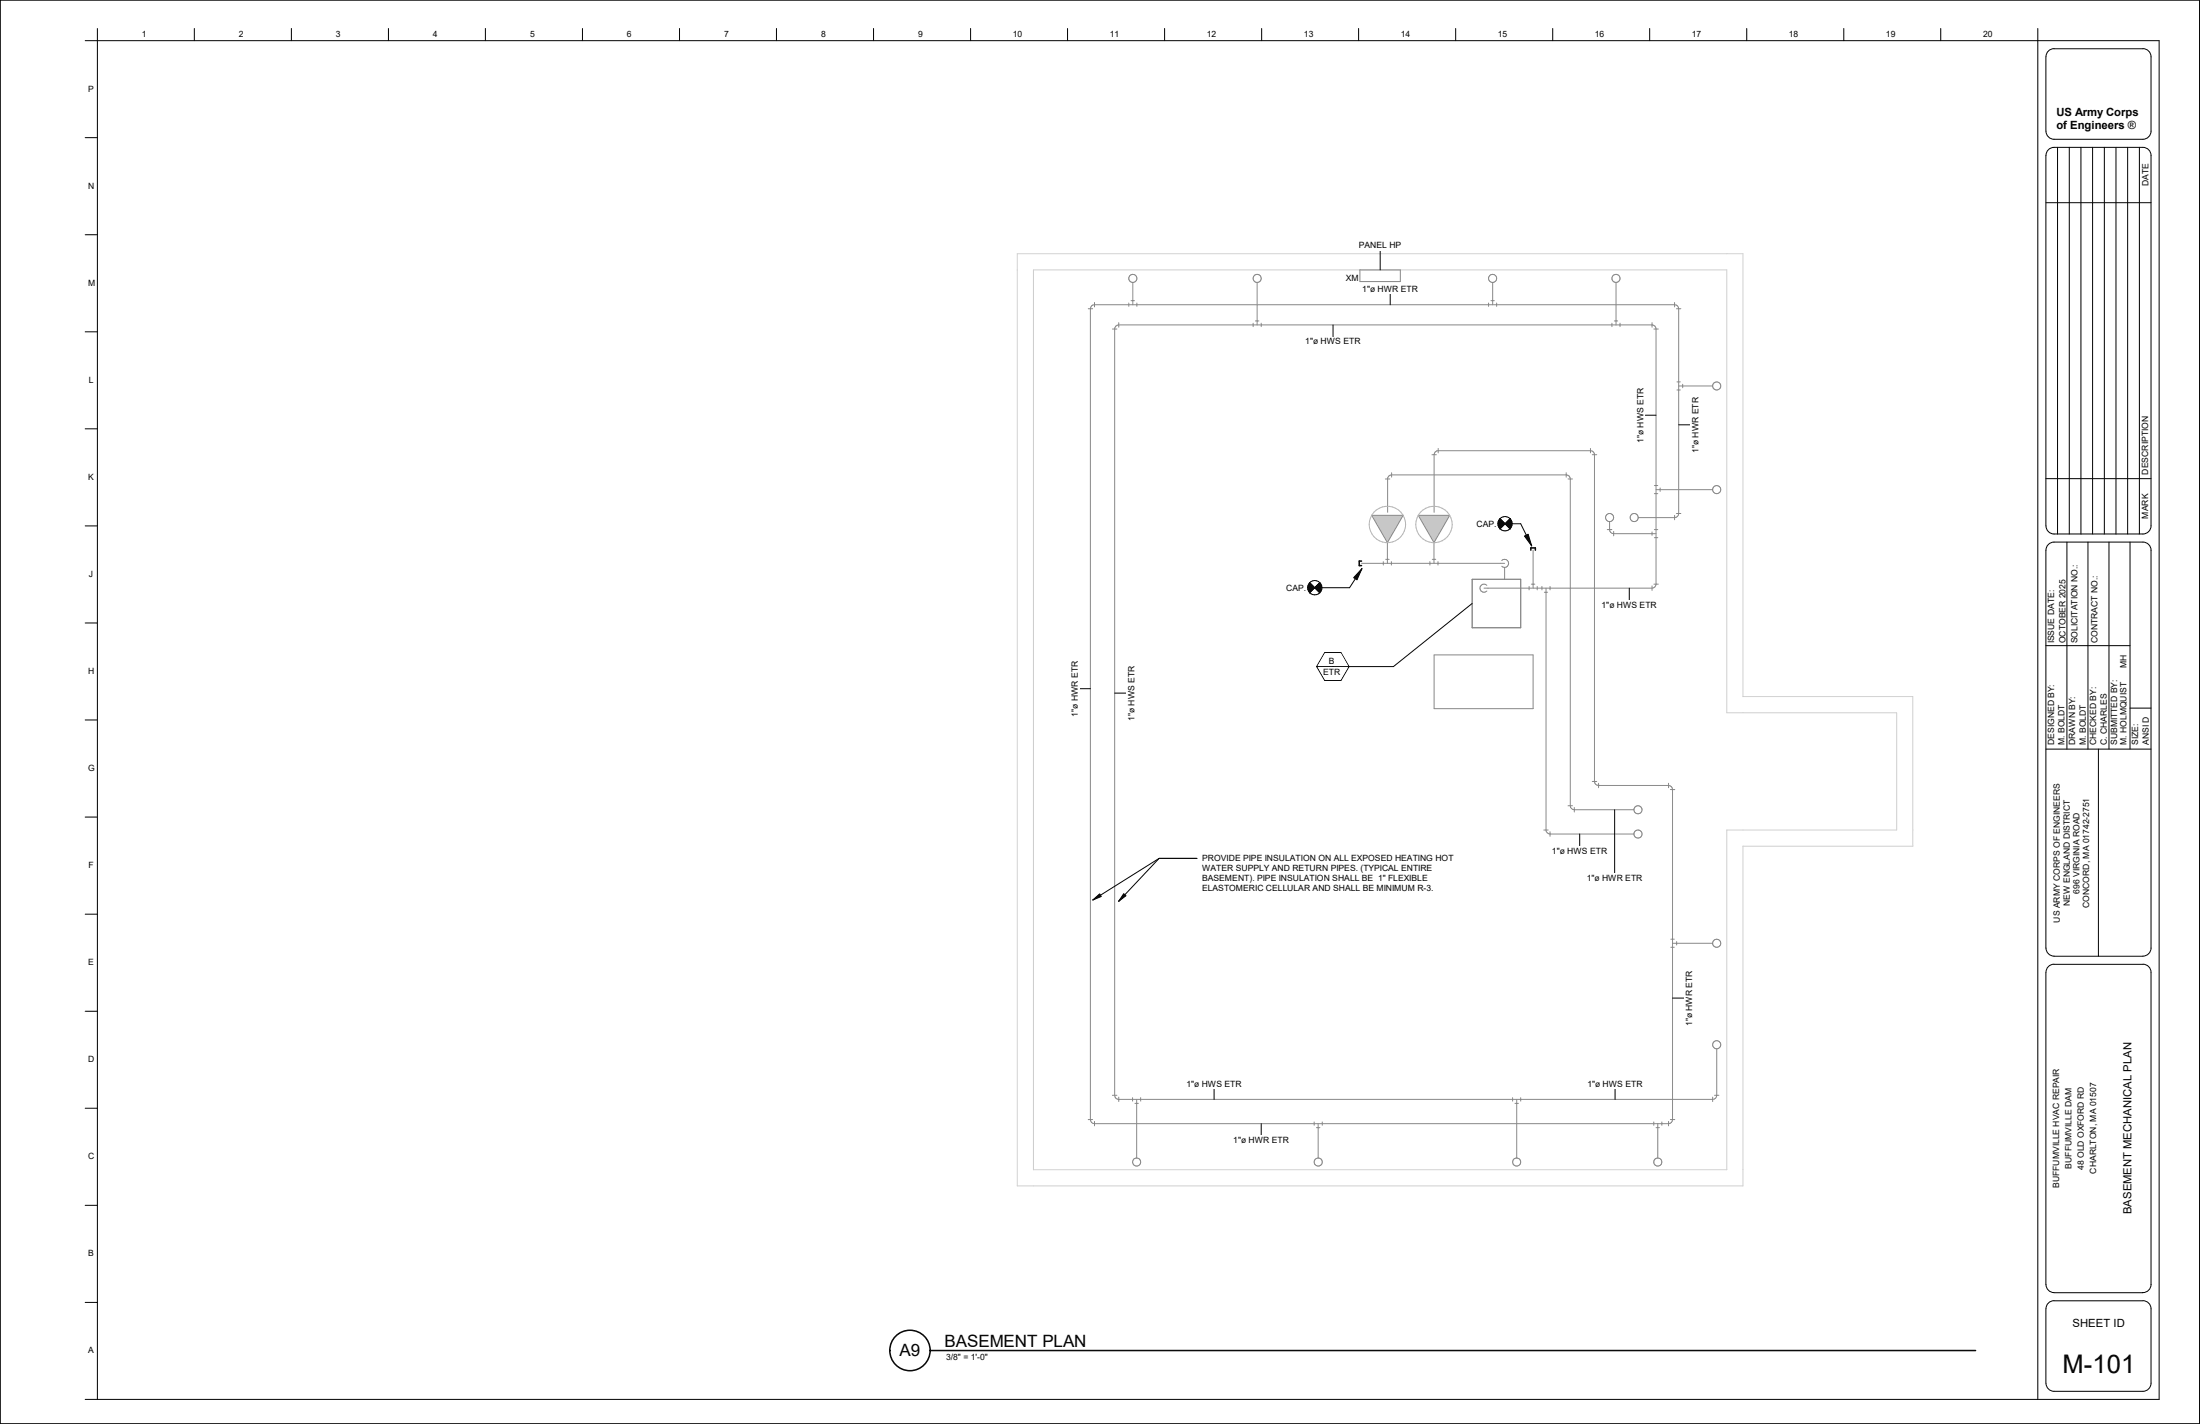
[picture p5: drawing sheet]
<svg xmlns="http://www.w3.org/2000/svg" width="864mm" height="559mm" viewBox="0 0 864 559" stroke-linecap="round" stroke-linejoin="round" font-family="sans-serif">
<g fill="#c7c7c7">
<path d="M556.8 202.2h12.3v10.7h-12.3z"/>
<path d="M538.5 202.2h12.3v10.7h-12.3z"/>
</g>
<path d="M399.3 99.6h284.9v173.7h66.7v58.8h-66.7v133.3h-284.9zM405.7 105.9h272.1v173.8h66.7v46h-66.7v133.3h-272.1z" fill="none" stroke="#d0d0d0" stroke-width=".39"/>
<g fill="none" stroke="#888" stroke-width=".39">
<path d="M429.6 118.7v1.7M443.1 118.9v1.3M444 118h1.3M444.7 110.8v8.8M446.3 118.9v1.3M493.5 110.8v16.7M533.8 105.9h15.9v4.6h-15.9zM584.3 118.9v1.3M585.3 118h1.3M585.9 110.8v8.8M587.5 118.9v1.3M634.4 110.8v16.7"/>
<path d="M657.4 118.7v1.7M427.2 121.2h1.7M436.7 129.1h1.7M439.2 126.6v1.8M491.9 126.8v1.4M492.8 125.9h1.4M495.1 126.8v1.4M632.8 126.8v1.4M633.7 125.9h1.3M635.9 126.8v1.4M648.5 126.6v1.8M649.2 129.1h1.8"/>
<path d="M658.1 121.2h1.7M658.3 149.9h1.3M658.3 153h1.3M659 151.5h13.3M660.5 150.8v1.3M562.1 178.4h1.7M564.6 176v1.7M624.3 176v1.7M625.1 178.4h1.7M543.8 188h1.7M546.3 185.5v1.7M614.8 185.5v1.7"/>
<path d="M615.5 188h1.8M649.4 190.5h1.3M649.4 193.7h1.3M650.1 192.2h22.2M651.7 191.5v1.3M538.4 202.2h12.4l-6.2 10.7zM543.9 219.5h1.4M544.6 212.9v8.2M544.7 201v-13a1.59 1.59 0 0 1 1.6-1.6h68.5a1.59 1.59 0 0 1 1.6 1.6v128.2a1.59 1.59 0 0 0 1.6 1.6h23.4M556.7 202.2h12.4l-6.2 10.7zM562.2 219.5h1.4M562.9 212.9v8.2"/>
<path d="M562.9 201v-22.6a1.59 1.59 0 0 1 1.7-1.5h59.7a1.59 1.59 0 0 1 1.6 1.5v128.3a1.59 1.59 0 0 0 1.6 1.5h27.5a1.59 1.59 0 0 1 1.5 1.6v129.5a1.59 1.59 0 0 1-1.5 1.6h-225.4a1.59 1.59 0 0 1-1.6-1.6v-318.1a1.59 1.59 0 0 1 1.6-1.6h227.8a1.59 1.59 0 0 1 1.6 1.6v80.3a1.59 1.59 0 0 1-1.6 1.6h-14.3M589.5 220a1.59 1.59 0 0 1 2.6 .5 1.59 1.59 0 0 1-1.5 2.2M601.8 215.9v14.9M630.9 207.8h1.8M631.8 204.7v3.1a1.59 1.59 0 0 0 1.6 1.6h16.7M633.4 208.5v1.8M648.5 208.7v1.4M649.4 207.8h1.3M649.4 211h1.3M657.4 202.2v1.8M658.1 201.5h1.7M534.5 221.1h56.1"/>
<path d="M543 220.4v1.3M546.2 220.4v1.3M561.3 220.4v1.3M564.5 220.4v1.3M577.9 227.3h19v19h-19zM582.5 230.8h66a1.59 1.59 0 0 0 1.6-1.6v-100.1a1.59 1.59 0 0 0-1.6-1.6h-209.3a1.59 1.59 0 0 0-1.6 1.6v300.7a1.59 1.59 0 0 0 1.6 1.6h233.1a1.59 1.59 0 0 0 1.6-1.6v-18.2M583.6 229.7a1.59 1.59 0 0 0-2.2 0 1.59 1.59 0 0 0 0 2.2 1.59 1.59 0 0 0 2.2 0M589.5 222.2l1.1 .5M590.6 222.7v4.6M600.2 230.1v1.4M601.1 229.2h1.4M603.4 230.1v1.4"/>
<path d="M605.3 230.1v1.4M606.2 232.4h1.3M606.9 230.8v94.9a1.59 1.59 0 0 0 1.6 1.6h32.9M608.5 230.1v1.4M648.5 229.9v1.8M649.2 229.2h1.8M562.9 257h38.9v21.1h-38.9zM615.5 316.2h1.8M618 316.9v1.7M625.1 306.7h1.7M627.5 307.4v1.7M655 307.4v1.7"/>
<path d="M655.7 309.8h1.7M606 325.7h1.7M608.5 326.4v1.8M655.9 368.6h1.3M655.9 371.7h1.3M656.5 370.2h15.8M658.2 369.5v1.3M427.2 439.3h1.7M436.7 429.8h1.7M439.2 430.5v1.8M444.6 430.7v1.4M445.5 433h1.4"/>
<path d="M446.2 431.4v23M447.8 430.7v1.4M593.8 430.7v1.4M594.7 433h1.4M595.4 431.4v23M596.9 430.7v1.4M655.7 439.3h1.7M672.3 430.5v1.8M673 429.8h1.8M429.6 440.1v1.7M515.9 440.3v1.3M516.8 442.5h1.3"/>
<path d="M517.4 440.9v13.5M519 440.3v1.3M649.2 440.3v1.3M650.1 442.5h1.3M650.7 440.9v13.5M652.4 440.3v1.3M655 440.1v1.7"/>
<circle cx="444.7" cy="109.2" r="1.58"/>
<circle cx="493.5" cy="109.2" r="1.58"/>
<circle cx="585.9" cy="109.2" r="1.58"/>
<circle cx="634.3" cy="109.2" r="1.58"/>
<circle cx="673.9" cy="151.4" r="1.58"/>
<circle cx="673.9" cy="192.1" r="1.58"/>
<circle cx="631.8" cy="203.1" r="1.58"/>
<circle cx="641.5" cy="203.1" r="1.6"/>
<circle cx="643" cy="317.8" r="1.58"/>
<circle cx="643" cy="327.3" r="1.58"/>
<circle cx="673.9" cy="370.1" r="1.58"/>
<circle cx="673.9" cy="410" r="1.58"/>
<circle cx="446.2" cy="456" r="1.59"/>
<circle cx="517.5" cy="456" r="1.6"/>
<circle cx="595.4" cy="456" r="1.6"/>
<circle cx="650.8" cy="456" r="1.6"/>
</g>
<path d="M600.9 215.9v-.9h1.8v.9M534.5 220.2h-.9v1.8h.9" fill="none" stroke="#000" stroke-width=".59"/>
<g fill="none" stroke="#b6b6b6" stroke-width=".39">
<circle cx="544.6" cy="205.8" r="7.1"/>
<circle cx="562.9" cy="205.8" r="7.2"/>
</g>
<path d="M577.9 236.8l-30.9 24.8h-30.2M520 256.1h6.4l3.1 5.5-3.1 5.4h-6.4l-3.2-5.4z" fill="none" stroke="#000" stroke-width=".39"/>
<g fill="#fff">
<path d="M517.2 256.4h12v10.3h-12z"/>
<path d="M521.7 257.3h2.2v3.9h-2.2z"/>
<path d="M519.4 261.8h6.8v3.9h-6.8z"/>
</g>
<path d="M534.6 223.1l-1.9 4.4-1.3-.8z" fill="#000"/>
<path d="M514.1 228.6l4 4M518.1 228.6l-4 4M534.6 223.1l-1.9 4.4-1.3-.8zM534.6 223.1l-4.8 7.5h-10.9" fill="none" stroke="#000" stroke-width=".39"/>
<path d="M514.1 230.6h4v2.8h-4z" fill="#fff"/>
<path d="M514.1 232.6l2-2 2 2a2.86 2.86 0 0 1-4 0z" fill="none" stroke="#000" stroke-width=".39"/>
<path d="M514.1 227.8h4v2.8h-4z" fill="#fff"/>
<path d="M588.8 203.5l4 4M592.8 203.5l-4 4M593.6 205.5h3.3l4.4 8.7M598.4 210.4l1.5-.8 1.4 4.6zM514.1 228.6a2.76 2.76 0 0 1 4 0M514.1 228.6l4 4a2.76 2.76 0 0 0 0-4M514.1 228.6a2.86 2.86 0 0 0 0 4l4-4" fill="none" stroke="#000" stroke-width=".39"/>
<path d="M513.3 228.6h2.8v4h-2.8zM516.1 228.6h2.8v4h-2.8z" fill="#000"/>
<path d="M598.4 210.4l1.5-.8 1.4 4.6z" fill="#000"/>
<path d="M588.8 205.5h4v2.8h-4z" fill="#fff"/>
<path d="M590.8 205.5l2 2a2.86 2.86 0 0 1-4 0z" fill="none" stroke="#000" stroke-width=".39"/>
<path d="M588.8 202.7h4v2.8h-4z" fill="#fff"/>
<path d="M523.3 127.5v4.6M588.8 203.5a2.76 2.76 0 0 1 4 0M588.8 203.5l4 4a2.86 2.86 0 0 0 0-4M588.8 203.5a2.76 2.76 0 0 0 0 4l4-4" fill="none" stroke="#000" stroke-width=".39"/>
<path d="M588 203.5h2.8v4h-2.8zM590.8 203.5h2.8v4h-2.8z" fill="#000"/>
<path d="M512.4 132.1h21.7v3.9h-21.7z" fill="#fff"/>
<path d="M545.7 115.3v4.3" fill="none" stroke="#000" stroke-width=".39"/>
<path d="M534.8 111.5h21.8v3.9h-21.8z" fill="#fff"/>
<path d="M645.8 162.9h4.3" fill="none" stroke="#000" stroke-width=".39"/>
<path d="M642 152.1h3.9v21.7h-3.9z" fill="#fff"/>
<path d="M659 166.7h4.6" fill="none" stroke="#000" stroke-width=".39"/>
<path d="M663.6 155.8h3.8v21.9h-3.8z" fill="#fff"/>
<path d="M423.8 270.3h4.2" fill="none" stroke="#000" stroke-width=".39"/>
<path d="M420 259.3h3.8v21.9h-3.8z" fill="#fff"/>
<path d="M437.6 272h4.6" fill="none" stroke="#000" stroke-width=".39"/>
<path d="M442.2 261.2h3.8v21.7h-3.8z" fill="#fff"/>
<path d="M476.6 427.2v4.2" fill="none" stroke="#000" stroke-width=".39"/>
<path d="M465.7 423.3h21.7v3.9h-21.7z" fill="#fff"/>
<path d="M495.1 440.9v4.7" fill="none" stroke="#000" stroke-width=".39"/>
<path d="M484.1 445.6h21.9v3.8h-21.9z" fill="#fff"/>
<path d="M634 427.2v4.2" fill="none" stroke="#000" stroke-width=".39"/>
<path d="M623.1 423.3h21.7v3.9h-21.7z" fill="#fff"/>
<path d="M656.5 391.7h4.7" fill="none" stroke="#000" stroke-width=".39"/>
<path d="M661.2 380.7h3.8v22h-3.8z" fill="#fff"/>
<path d="M620.1 327.3v4.6" fill="none" stroke="#000" stroke-width=".39"/>
<path d="M609.2 331.9h21.7v3.8h-21.7z" fill="#fff"/>
<path d="M633.8 317.8v24.9" fill="none" stroke="#000" stroke-width=".39"/>
<path d="M622.9 342.7h21.8v3.8h-21.8z" fill="#fff"/>
<path d="M639.6 230.8v4.8" fill="none" stroke="#000" stroke-width=".39"/>
<path d="M628.7 235.6h21.7v3.8h-21.7z" fill="#fff"/>
<path d="M429 353.2l2.7-2.4 .6 1zM441.1 350.7l.9 .8-2.9 2.2z" fill="#000"/>
<path d="M455 336.8h14.9M455 336.8l-26 16.4M455 336.8l-15.9 16.9M429 353.2l2.7-2.4 .6 1zM441.1 350.7l.9 .8-2.9 2.2z" fill="none" stroke="#000" stroke-width=".39"/>
<g fill="#fff">
<path d="M471.9 334.9h99.6v3.9h-99.6z"/>
<path d="M471.9 338.8h91.3v3.8h-91.3z"/>
<path d="M471.9 342.6h73v3.9h-73z"/>
<path d="M544.9 342.6h16.4v3.9h-16.4z"/>
<path d="M471.9 346.5h42.4v3.8h-42.4z"/>
<path d="M515.3 346.5h43.5v3.8h-43.5z"/>
<path d="M558.8 346.5h1.2v3.8h-1.2z"/>
<path d="M560 346.5h2.7v3.8h-2.7z"/>
<path d="M528.4 107.3h5v3.8h-5z"/>
</g>
<path d="M541.8 98.3v7.6" fill="none" stroke="#000" stroke-width=".39"/>
<g fill="#fff">
<path d="M533.4 94.4h16.7v3.9h-16.7z"/>
<path d="M504.9 228.9h7.8v3.8h-7.8z"/>
<path d="M579.6 203.9h7.9v3.8h-7.9z"/>
</g>
<g fill="none" stroke="#000" stroke-width=".39">
<path d="M.1 .1h863.3v558.6h-863.3zM33.4 16h814.2v533.1h-814.2M38.2 11.2v537.9M76.3 11.2v4.8M114.4 11.2v4.8M152.5 11.2v4.8M190.5 11.2v4.8M228.6 11.2v4.8M266.7 11.2v4.8M304.8 11.2v4.8M342.9 11.2v4.8M381 11.2v4.8"/>
<path d="M419.1 11.2v4.8M457.2 11.2v4.8M495.3 11.2v4.8M533.3 11.2v4.8M571.4 11.2v4.8M609.5 11.2v4.8M647.6 11.2v4.8M685.7 11.2v4.8M723.8 11.2v4.8M761.8 11.2v4.8M799.9 11.2v537.9M804.1 20l1-.7 1.2-.2h34.9a3.1 3.1 0 0 1 3.2 3.2v29.2a3.2 3.2 0 0 1-3.2 3.2h-34.9a3.2 3.2 0 0 1-3.2-3.2v-29.2l.3-1.3z"/>
<path d="M33.4 54h4.8M804.1 58.7l1-.6 1.2-.3h34.9a3.2 3.2 0 0 1 3.2 3.2v145.4a3.2 3.2 0 0 1-3.2 3.2h-34.9a3.2 3.2 0 0 1-3.2-3.2v-145.4l.3-1.2zM807.7 57.8v151.8M812.3 57.8v151.8M816.9 57.8v151.8M821.4 57.8v151.8M826.1 57.8v151.8M830.6 57.8v151.8M835.2 57.8v151.8M839.8 57.8v151.8M803.1 79.5h41.3M33.4 92.1h4.8"/>
<path d="M33.4 130.2h4.8M33.4 168.3h4.8M803.1 187.8h41.3M33.4 206.4h4.8M811.4 212.7v81.3M819.6 212.7v81.3M827.9 212.7v81.3M836.1 212.7v81.3M33.4 244.5h4.8M803.1 253.4h33M836.1 277.9h8.3M33.4 282.5h4.8"/>
<path d="M803.1 294h41.3M823.7 294v81.2M33.4 320.6h4.8M33.4 358.7h4.8M806.3 375.2h34.9M806.3 375.2a3.2 3.2 0 0 1-3.2-3.1v-156.2a3.1 3.1 0 0 1 3.2-3.2h34.9a3.2 3.2 0 0 1 3.2 3.2v156.1a3.2 3.2 0 0 1-3.2 3.2M33.4 396.8h4.8M33.4 434.9h4.8M33.4 473h4.8M33.4 511.1h4.8M803.1 513.6v29.2a3.2 3.2 0 0 0 3.2 3.2h34.9a3.2 3.2 0 0 0 3.2-3.2v-29.2M803.1 504.1v-122.5a3.1 3.1 0 0 1 3.2-3.2h34.9a3.2 3.2 0 0 1 3.2 3.2v122.5"/>
<path d="M803.1 513.6a3.1 3.1 0 0 1 3.2-3.2h34.9a3.2 3.2 0 0 1 3.2 3.2M803.1 504.1a3.2 3.2 0 0 0 3.2 3.1h34.9a3.2 3.2 0 0 0 3.2-3.1"/>
</g>
<circle cx="357.2" cy="529.9" r="7.9" fill="none" stroke="#000" stroke-width=".59"/>
<g fill="#fff">
<path d="M371.4 530.8h12.2v3.9h-12.2z"/>
<path d="M383.6 530.8h1.1v3.9h-1.1z"/>
<path d="M384.7 530.8h3v3.9h-3z"/>
<path d="M353.1 526.1h8.2v7.5h-8.2z"/>
<path d="M370.8 522.6h55.8v7.5h-55.8z"/>
</g>
<path d="M365.1 530h410.4" fill="none" stroke="#000" stroke-width=".59"/>
<text font-size="10.1" x="809.6" y="538.8">M-101</text>
<g font-size="6.7">
<text x="353.1" y="532">A9</text>
<text x="370.8" y="528.5">BASEMENT PLAN</text>
</g>
<g font-size="4.4">
<text x="807.2" y="45.5">US Army Corps</text>
<text x="807.2" y="50.7">of Engineers ®</text>
<text x="836.7" y="476.5" transform="rotate(-90 836.7 476.5)">BASEMENT MECHANICAL PLAN</text>
<text x="813.6" y="520.6">SHEET ID</text>
</g>
<g font-size="3.4">
<text x="55.7" y="14.6">1</text>
<text x="93.8" y="14.6">2</text>
<text x="131.9" y="14.6">3</text>
<text x="170" y="14.6">4</text>
<text x="208.1" y="14.6">5</text>
<text x="246.1" y="14.6">6</text>
<text x="284.2" y="14.6">7</text>
<text x="322.3" y="14.6">8</text>
<text x="360.4" y="14.6">9</text>
<text x="397.6" y="14.6">10</text>
<text x="435.7" y="14.6">11</text>
<text x="473.7" y="14.6">12</text>
<text x="511.9" y="14.6">13</text>
<text x="549.9" y="14.6">14</text>
<text x="588" y="14.6">15</text>
<text x="626.1" y="14.6">16</text>
<text x="664.2" y="14.6">17</text>
<text x="702.2" y="14.6">18</text>
<text x="740.3" y="14.6">19</text>
<text x="778.4" y="14.6">20</text>
<text x="34.7" y="36">P</text>
<text x="34.6" y="74">N</text>
<text x="843.3" y="73.1" transform="rotate(-90 843.3 73.1)">DATE</text>
<text x="533.4" y="97.5">PANEL HP</text>
<text x="34.6" y="112.1">M</text>
<text x="528.4" y="110.3">XM</text>
<text x="534.8" y="114.6">1&quot;ø HWR ETR</text>
<text x="512.4" y="135.2">1&quot;ø HWS ETR</text>
<text x="34.8" y="150.2">L</text>
<text x="645.2" y="173.8" transform="rotate(-90 645.2 173.8)">1&quot;ø HWS ETR</text>
<text x="666.7" y="177.7" transform="rotate(-90 666.7 177.7)">1&quot;ø HWR ETR</text>
<text x="34.7" y="188.3">K</text>
<text x="843.3" y="186.2" transform="rotate(-90 843.3 186.2)">DESCRIPTION</text>
<text x="843.3" y="203.5" transform="rotate(-90 843.3 203.5)">MARK</text>
<text x="579.6" y="206.9">CAP.</text>
<text x="34.9" y="226.4">J</text>
<text x="504.9" y="231.9">CAP.</text>
<text x="628.7" y="238.6">1&quot;ø HWS ETR</text>
<text x="806.4" y="252.5" transform="rotate(-90 806.4 252.5)">ISSUE DATE:</text>
<text x="810.8" y="252.5" transform="rotate(-90 810.8 252.5)">OCTOBER 2025</text>
<text x="815.6" y="252.5" transform="rotate(-90 815.6 252.5)">SOLICITATION NO.:</text>
<text x="823.4" y="252.5" transform="rotate(-90 823.4 252.5)">CONTRACT NO.:</text>
<text x="521.7" y="260.4">B</text>
<text x="834.8" y="262.1" transform="rotate(-90 834.8 262.1)">MH</text>
<text x="34.6" y="264.5">H</text>
<text x="519.4" y="264.9">ETR</text>
<text x="423.1" y="281.2" transform="rotate(-90 423.1 281.2)">1&quot;ø HWR ETR</text>
<text x="445.3" y="282.9" transform="rotate(-90 445.3 282.9)">1&quot;ø HWS ETR</text>
<text x="806.4" y="292.4" transform="rotate(-90 806.4 292.4)">DESIGNED BY:</text>
<text x="810.5" y="292.4" transform="rotate(-90 810.5 292.4)">M. BOLDT</text>
<text x="814.6" y="292.4" transform="rotate(-90 814.6 292.4)">DRAWN BY:</text>
<text x="818.7" y="292.4" transform="rotate(-90 818.7 292.4)">M. BOLDT</text>
<text x="822.8" y="292.4" transform="rotate(-90 822.8 292.4)">CHECKED BY:</text>
<text x="827" y="292.4" transform="rotate(-90 827 292.4)">C. CHARLES</text>
<text x="831" y="292.4" transform="rotate(-90 831 292.4)">SUBMITTED BY:</text>
<text x="834.8" y="292.4" transform="rotate(-90 834.8 292.4)">M. HOLMQUIST</text>
<text x="839.4" y="292.4" transform="rotate(-90 839.4 292.4)">SIZE:</text>
<text x="843.5" y="292.4" transform="rotate(-90 843.5 292.4)">ANSI D</text>
<text x="34.6" y="302.6">G</text>
<text x="609.2" y="334.9">1&quot;ø HWS ETR</text>
<text x="34.7" y="340.7">F</text>
<text x="471.9" y="338">PROVIDE PIPE INSULATION ON ALL EXPOSED HEATING HOT</text>
<text x="471.9" y="341.8">WATER SUPPLY AND RETURN PIPES. (TYPICAL ENTIRE</text>
<text x="471.9" y="345.7">BASEMENT). PIPE INSULATION SHALL BE 1&quot; FLEXIBLE</text>
<text x="622.9" y="345.7">1&quot;ø HWR ETR</text>
<text x="471.9" y="349.5">ELASTOMERIC CELLULAR</text>
<text x="515.3" y="349.5">AND SHALL BE MINIMUM R-3.</text>
<text x="816.3" y="350.6" transform="rotate(-90 816.3 350.6)">696 VIRGINIA ROAD</text>
<text x="812.5" y="355.5" transform="rotate(-90 812.5 355.5)">NEW ENGLAND DISTRICT</text>
<text x="820.1" y="356.3" transform="rotate(-90 820.1 356.3)">CONCORD, MA 01742-2751</text>
<text x="808.6" y="362.1" transform="rotate(-90 808.6 362.1)">US ARMY CORPS OF ENGINEERS</text>
<text x="34.7" y="378.8">E</text>
<text x="664.3" y="402.7" transform="rotate(-90 664.3 402.7)">1&quot;ø HWR ETR</text>
<text x="34.6" y="416.8">D</text>
<text x="465.7" y="426.4">1&quot;ø HWS ETR</text>
<text x="623.1" y="426.4">1&quot;ø HWS ETR</text>
<text x="484.1" y="448.6">1&quot;ø HWR ETR</text>
<text x="34.6" y="454.9">C</text>
<text x="813.1" y="458.6" transform="rotate(-90 813.1 458.6)">BUFFUMVILLE DAM</text>
<text x="818" y="459.1" transform="rotate(-90 818 459.1)">48 OLD OXFORD RD</text>
<text x="822.8" y="460.6" transform="rotate(-90 822.8 460.6)">CHARLTON, MA 01507</text>
<text x="808.4" y="466.2" transform="rotate(-90 808.4 466.2)">BUFFUMVILLE HVAC REPAIR</text>
<text x="34.7" y="493.1">B</text>
<text x="34.7" y="531.1">A</text>
<text x="371.4" y="533.9">3/8&quot; = 1'-0&quot;</text>
</g>
</svg>
